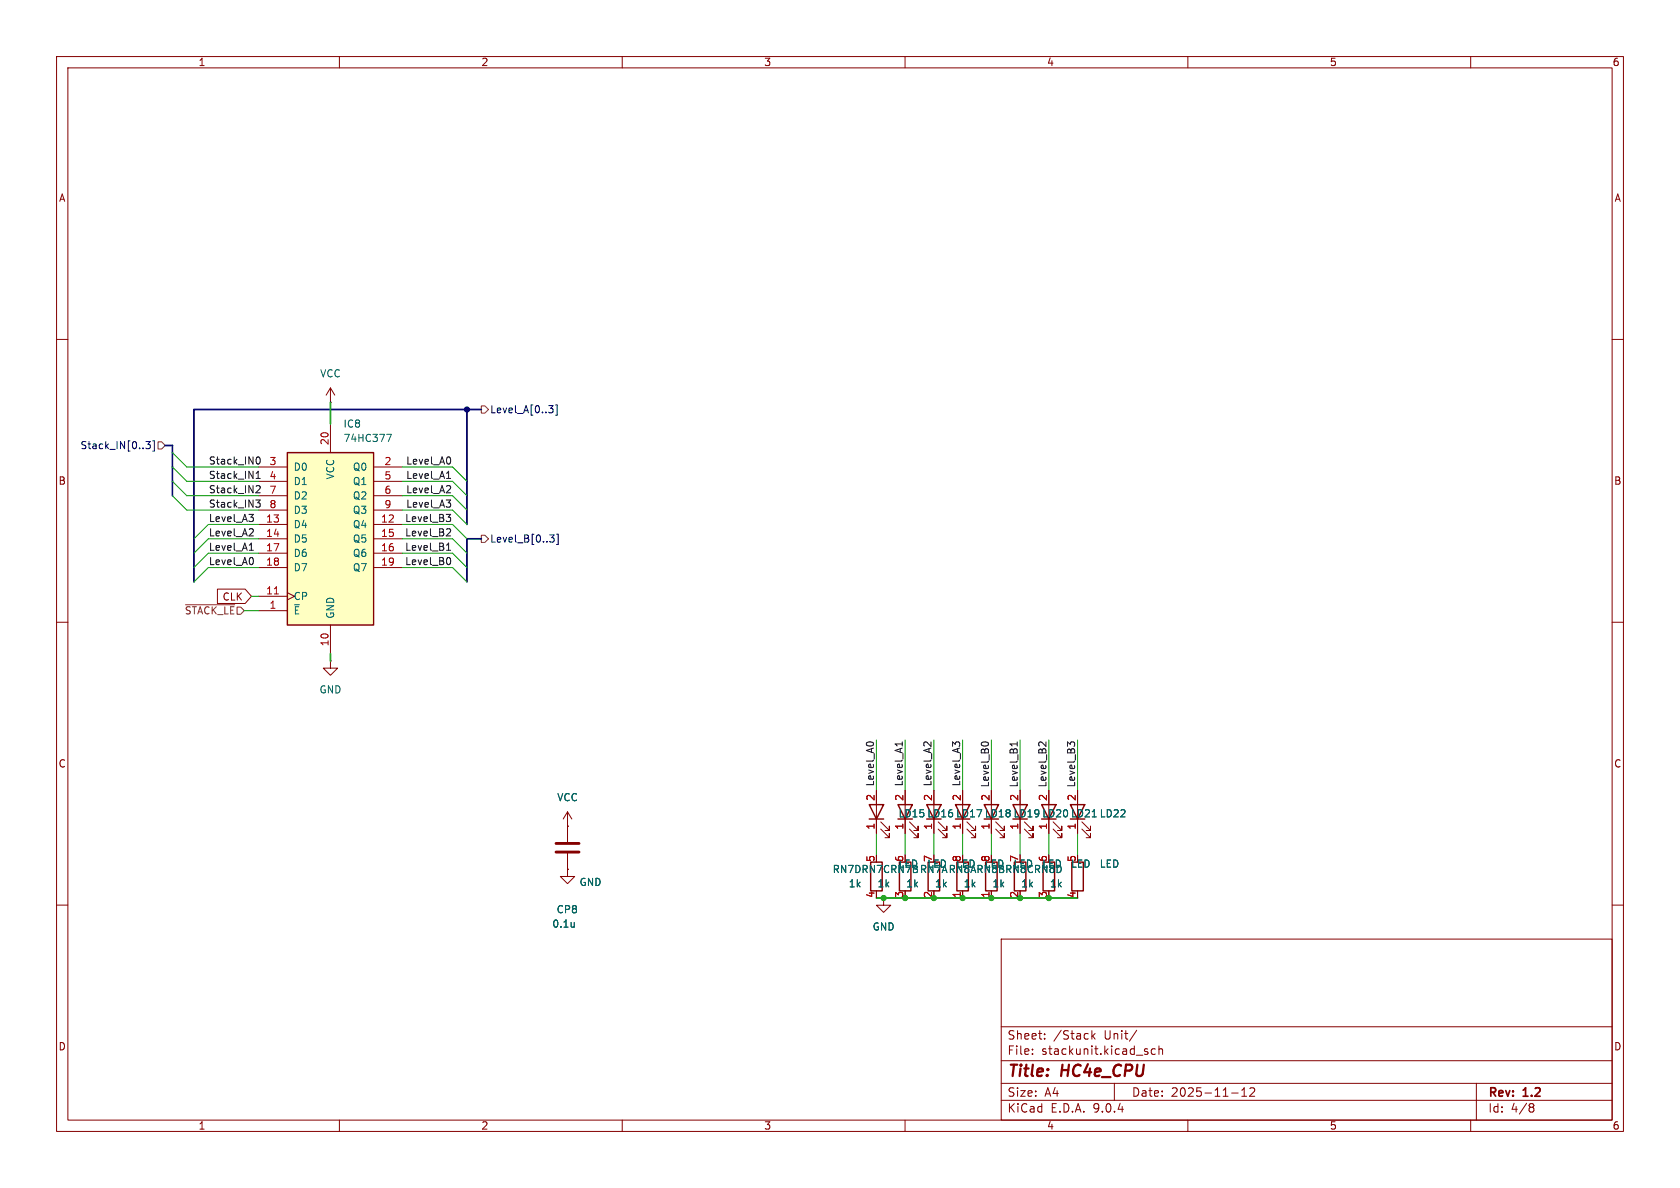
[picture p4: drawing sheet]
<svg xmlns="http://www.w3.org/2000/svg" width="297mm" height="210mm" viewBox="0 0 297 210" stroke-linecap="round" stroke-linejoin="round" font-family="sans-serif">
<g fill="none" stroke="#840000" stroke-width=".18">
<path d="M10 10h277v190h-277zM12 12h273v186h-273zM60 10v2M110 10v2M160 10v2M210 10v2M260 10v2M10 60h2M58.4 71.1h.1M58.4 68.6l.8 1.3M58.4 68.6l-.7 1.3M58.4 68.6v2.5"/>
<path d="M285 60h2M10 110h2M285 110h2M154.9 139.7v7.6M160 139.7v7.6M165.1 139.7v7.6M170.2 139.7v7.6M175.3 139.7v7.6M190.5 139.7v7.6M100.3 146.1h.1M100.3 153.7v1.2h1.3l-1.3 1.3-1.2-1.3h1.2M100.3 153.7h.1"/>
<path d="M100.3 143.5l-.7 1.3M100.3 143.5l.8 1.3M100.3 143.5v2.6M155.7 146.6l1.5 1.5v-.8v.8h-.7M155.7 145.3l1.5 1.5v-.7v.7h-.7M156.2 158.8v1.2h1.3l-1.3 1.3-1.3-1.3h1.3M156.2 158.8h.1M160.8 146.6l1.5 1.5v-.8v.8h-.8M160.8 145.3l1.5 1.5v-.7v.7h-.8M165.9 146.6l1.5 1.5v-.8v.8h-.8M165.9 145.3l1.5 1.5v-.7v.7h-.8M170.9 146.6l1.6 1.5v-.8v.8h-.8"/>
<path d="M170.9 145.3l1.6 1.5v-.7v.7h-.8M176 146.6l1.5 1.5v-.8v.8h-.7M176 145.3l1.5 1.5v-.7v.7h-.7M191.3 146.6l1.5 1.5v-.8v.8h-.8M191.3 145.3l1.5 1.5v-.7v.7h-.8M10 160h2M177 166h108v32h-108zM285 160h2M60 198v2M110 198v2M160 198v2M177 194.5h108"/>
<path d="M177 191.5h108M177 187.5h108M177 181.5h108M182.5 186.3v.1M182.5 185.5v.1M184.7 183.6v.1M184.7 182.8v.1M193 182.2v1.5M193.2 183.1l.4 .6M193.6 182.7l-.6 .6M197 191.5v3M201 182.1l-1.3 2"/>
<path d="M202.7 185.9l.3 .2-.3 .3M202.7 185.4l.2 .1M204.2 185.5l-.4-.1-.3 .3v.4l.2 .2h.5M204.9 185.5l.2-.1 .4 .1v.9M204.9 184.9v1.5M210 198v2M217.7 193.2h1.2M219.5 193.8h.9M219.5 192.7l.5-.4v1.5M221 192.4l.5-.1 .2 .1 .1 .3-.9 1.1h.9M260 198v2M261 191.5v6.5"/>
<path d="M270.6 195.1l.4 .1 .2 .2-.3 .3M270.6 195.7h.3M270.9 195.7l.2 .2 .1 .4-.2 .2-.4 .1"/>
</g>
<path d="M153.7 142.2h2.5l-1.3 2.6zM153.7 144.8h2.5M158.7 142.2h2.6l-1.3 2.6zM159 152.4h2v5.1h-2zM163.8 142.2h2.6l-1.3 2.6zM164.1 152.4h2v5.1h-2zM168.9 142.2h2.5l-1.2 2.6zM174 142.2h2.5l-1.2 2.6zM184.4 152.4h2v5.1h-2zM189.2 142.2h2.6l-1.3 2.6zM189.5 152.4h2v5.1h-2z" fill="none" stroke="#840000" stroke-width=".25"/>
<path d="M50.8 80h15.2v30.5h-15.2z" fill="#ffffc2"/>
<path d="M50.8 80h15.2v30.5h-15.2zM153.9 152.4h2.1v5.1h-2.1zM169.2 152.4h2v5.1h-2zM174.2 152.4h2.1v5.1h-2.1zM179.1 142.2h2.5l-1.3 2.6zM179.3 152.4h2.1v5.1h-2.1zM184.1 142.2h2.6l-1.3 2.6z" fill="none" stroke="#840000" stroke-width=".25"/>
<g fill="none" stroke="#840000" stroke-width=".18">
<path d="M58.4 74.9v5.1M45.7 82.6h5.1M45.7 85.1h5.1M45.7 87.6h5.1M45.7 90.2h5.1M45.7 92.7h5.1M45.7 95.3h5.1M45.7 97.8h5.1M66 82.6h5.1M66 85.1h5.1M66 87.6h5.1M66 90.2h5.1"/>
<path d="M66 92.7h5.1M66 95.3h5.1M66 97.8h5.1M38.4 104.1h4.9l1.1 1.3-1.1 1.3h-4.9zM45.7 100.3h5.1M45.7 105.4h5.1M45.7 108h5.1M50.8 104.8l1.3 .6-1.3 .6M58.4 116.8v1.3h1.3l-1.3 1.3-1.3-1.3h1.3M58.4 116.8h.1M58.4 110.5v5.1M66 100.3h5.1"/>
<path d="M154.9 139.7v2.5M160 139.7v2.5M165.1 139.7v2.5M170.2 139.7v2.5M175.3 139.7v2.5M180.3 139.7v7.6M185.4 139.7v7.6M190.5 139.7v2.5M100.3 153.7h.1M100.3 146.1h.1M100.3 146.1v2.7M100.3 150.9v2.8"/>
<path d="M154.9 144.8v2.5M156.2 158.8h.1M160 144.8v2.5M165.1 144.8v2.5M170.2 144.8v2.5M170.2 157.5v1.3M175.3 144.8v2.5M175.3 157.5v1.3M181.1 146.6l1.5 1.5v-.8v.8h-.7M181.1 145.3l1.5 1.5v-.7v.7h-.7M186.2 146.6l1.5 1.5v-.8v.8h-.8M186.2 145.3l1.5 1.5v-.7v.7h-.8"/>
<path d="M190.5 144.8v2.5"/>
</g>
<path d="M48.5 105h.7" fill="none" stroke="#a90000" stroke-width=".18"/>
<path d="M68.3 76.8h.9l-.6 1.2M101.5 163.1v.8M101.5 163.8h.1" fill="none" stroke="#006464" stroke-width=".18"/>
<path d="M98.3 149.1h4.1M98.3 150.6h4.1" fill="none" stroke="#840000" stroke-width=".51"/>
<path d="M25.8 78h.8l-.5 .5 .4 .2v.5l-.2 .1-.5-.1M27 77.9h.3v1.8h-.3M97 71.7h.8l-.4 .5 .3 .1 .1 .4-.3 .3h-.3M98.2 71.6h.3v1.8h-.3M97.2 94.6h.8l-.5 .4 .4 .2 .1 .4-.3 .2h-.3M98.4 94.4h.3v1.9h-.3" fill="none" stroke="#000084" stroke-width=".18"/>
<path d="M27.9 78.1h.7l.6 .6-.6 .7h-.7zM85.1 71.8h.6l.7 .6-.7 .6h-.6zM85.1 94.6h.6l.7 .7-.7 .6h-.6zM32.8 106.9h8.7" fill="none" stroke="#725600" stroke-width=".18"/>
<g fill="none" stroke="#0f0f0f" stroke-width=".18">
<path d="M44 94.7h.8M44 90.9h.8l-.4 .5M44.1 97.3h.7M44.7 93.6v.4M44.7 91.5v.6M44.7 98.8v.8M45.2 88.4h.8l-.4 .5 .3 .1 .1 .4-.2 .3h-.4M45.3 84.6h.7M45.3 83.7l.3-.4v1.3M45.5 85.8l.4 .1 .1 .3-.8 .9h.8M45.5 80.8h.1a.68 .68 0 0 1 .4 .6 .68 .68 0 0 1-.4 .6h-.1M78.9 88.4h.8l-.5 .5"/>
<path d="M78.9 90.9h.8l-.5 .5M78.9 87.1h.8M78.9 84.6h.8M78.9 97.3h.8M79.1 96.3l.2-.3v1.3M79.4 98.5a.79 .79 0 0 1 0 1.3M79.4 93.5l.3 .2-.1 .3-.7 .7h.8M79.4 91.4l.3 .3v.3l-.3 .2M79.6 81v.8M79.6 86v.4M79.6 89v.5M153.4 131.2h.8"/>
<path d="M159.5 131.2v.7M163.4 131.2h.5M164.6 131.2v.7M168.9 131.6l-.5-.4v.7M169 131.2h.5M173.5 131.5a.79 .79 0 0 1 1.2 0M179.8 131.2v.7M179.8 131.5h-1.2l.3 .3M184.9 131.2v.7l-.7-.7h-.3l-.3 .2M189.2 131.4l.2-.2h.3l.3 .2M189.2 131.6l-.5-.4v.7"/>
</g>
<path d="M29.2 78.7h1.3v8.9M82.5 72.4v20.3M85.1 72.4h-50.8v30.5M85.1 95.3h-2.6v7.6" fill="none" stroke="#000084" stroke-width=".3"/>
<path d="M58.4 71.1v3.8M58.4 115.6v1.2M154.9 158.8h35.6" fill="none" stroke="#009600" stroke-width=".3"/>
<g fill="none" stroke="#009600" stroke-width=".18">
<path d="M30.5 87.6l2.5 2.6h12.7M30.5 80l2.5 2.6h12.7M30.5 85.1l2.5 2.5h12.7M30.5 82.6l2.5 2.5h12.7M45.7 92.7h-8.9l-2.5 2.6M45.7 97.8h-8.9l-2.5 2.5M45.7 95.3h-8.9l-2.5 2.5M71.1 90.2h8.9l2.5 2.5M71.1 82.6h8.9l2.5 2.5M71.1 92.7h8.9l2.5 2.6M71.1 87.6h8.9l2.5 2.6M71.1 85.1h8.9l2.5 2.5"/>
<path d="M71.1 97.8h8.9l2.5 2.5M71.1 95.3h8.9l2.5 2.5M43.2 108h2.5M44.4 105.4h1.3M45.7 100.3h-8.9l-2.5 2.6M71.1 100.3h8.9l2.5 2.6M154.9 130.8v8.9M160 130.8v8.9M165.1 130.8v8.9M170.2 130.8v8.9M175.3 130.8v8.9M180.3 130.8v8.9"/>
<path d="M185.4 130.8v8.9M190.5 130.8v8.9M154.9 147.3v3.8M160 147.3v3.8M165.1 147.3v3.8M170.2 147.3v3.8M175.3 147.3v3.8M180.3 147.3v3.8M185.4 147.3v3.8M190.5 147.3v3.8"/>
</g>
<g fill="#009600" stroke="#009600" stroke-width=".18">
<circle cx="165.1" cy="158.8" r=".46"/>
<circle cx="170.2" cy="158.8" r=".46"/>
<circle cx="175.3" cy="158.8" r=".46"/>
<circle cx="185.4" cy="158.8" r=".46"/>
<circle cx="180.3" cy="158.8" r=".46"/>
<circle cx="156.2" cy="158.8" r=".46"/>
<circle cx="160" cy="158.8" r=".46"/>
</g>
<circle cx="82.5" cy="72.4" r=".46" fill="#000084" stroke="#000084" stroke-width=".18"/>
<g font-size="2.8" fill="#840000">
<text x="178" y="190.9">Title:</text>
<text x="187.7" y="190.9">HC4e_CPU</text>
</g>
<g font-size="2.1" fill="#840000">
<text x="178" y="184">Sheet:</text>
<text x="186.2" y="184">/Stack</text>
<text x="195.2" y="184">Unit/</text>
<text x="178" y="186.7">File:</text>
<text x="184.1" y="186.7">stackunit.kicad_sch</text>
<text x="178" y="196.9">KiCad</text>
<text x="178" y="194.1">Size:</text>
<text x="184.7" y="194.1">A4</text>
<text x="185.7" y="196.9">E.D.A.</text>
<text x="193.3" y="196.9">9.0.4</text>
<text x="200" y="194.1">Date:</text>
<text x="207" y="194.1">2025-11-12</text>
<text x="263" y="194.3">Rev:</text>
<text x="263" y="196.9">Id:</text>
<text x="267.1" y="196.9">4/8</text>
<text x="269.4" y="194.3">1.2</text>
</g>
<g font-size="1.8" fill="#840000">
<text x="35" y="11.9">1</text>
<text x="85" y="11.9">2</text>
<text x="135" y="11.9">3</text>
<text x="185" y="11.9">4</text>
<text x="235" y="11.9">5</text>
<text x="285" y="11.9">6</text>
<text x="10.3" y="35.9">A</text>
<text x="285.3" y="35.9">A</text>
<text x="10.3" y="85.9">B</text>
<text x="285.3" y="85.9">B</text>
<text x="39.2" y="106.4">CLK</text>
<text x="10.3" y="135.9">C</text>
<text x="285.3" y="135.9">C</text>
<text x="10.3" y="185.9">D</text>
<text x="285.3" y="185.9">D</text>
<text x="35" y="199.9">1</text>
<text x="85" y="199.9">2</text>
<text x="135" y="199.9">3</text>
<text x="185" y="199.9">4</text>
<text x="235" y="199.9">5</text>
<text x="285" y="199.9">6</text>
</g>
<g font-size="1.8" fill="#006464">
<text x="56.5" y="66.9">VCC</text>
<text x="60.6" y="75.8">IC8</text>
<text x="51.8" y="83.4">D0</text>
<text x="60.6" y="78.3">74HC377</text>
<text x="62.3" y="83.4">Q0</text>
<text x="51.8" y="86">D1</text>
<text x="51.8" y="88.5">D2</text>
<text x="59.3" y="84.9" transform="rotate(-90 59.3 84.9)">VCC</text>
<text x="62.3" y="86">Q1</text>
<text x="62.3" y="88.5">Q2</text>
<text x="51.8" y="91">D3</text>
<text x="51.8" y="93.6">D4</text>
<text x="62.3" y="91">Q3</text>
<text x="62.3" y="93.6">Q4</text>
<text x="51.8" y="96.1">D5</text>
<text x="51.8" y="98.7">D6</text>
<text x="51.8" y="101.2">D7</text>
<text x="62.3" y="96.1">Q5</text>
<text x="62.3" y="98.7">Q6</text>
<text x="62.3" y="101.2">Q7</text>
<text x="51.8" y="106.3">CP</text>
<text x="51.8" y="108.8">~{E}</text>
<text x="59.3" y="109.5" transform="rotate(-90 59.3 109.5)">GND</text>
<text x="56.4" y="122.8">GND</text>
<text x="98.4" y="141.8">VCC</text>
<text x="158.8" y="144.7">LD15 LD16 LD17 LD18 LD19 LD20 LD21 LD22</text>
<text x="147.1" y="154.5">RN7DRN7CRN7B RN7A RN8ARN8B RN8CRN8D</text>
<text x="158.8" y="153.6">LED</text>
<text x="163.8" y="153.6">LED</text>
<text x="168.9" y="153.6">LED</text>
<text x="174" y="153.6">LED</text>
<text x="179.1" y="153.6">LED</text>
<text x="184.2" y="153.6">LED</text>
<text x="189.2" y="153.6">LED</text>
<text x="194.3" y="153.6">LED</text>
<text x="98.3" y="161.6">CP8</text>
<text x="102.4" y="156.8">GND</text>
<text x="149.9" y="157.1">1k</text>
<text x="155" y="157.1">1k</text>
<text x="160.1" y="157.1">1k</text>
<text x="165.2" y="157.1">1k</text>
<text x="170.3" y="157.1">1k</text>
<text x="175.3" y="157.1">1k</text>
<text x="180.4" y="157.1">1k</text>
<text x="185.5" y="157.1">1k</text>
<text x="97.5" y="164.2">0.1u</text>
<text x="154.2" y="164.7">GND</text>
</g>
<g font-size="1.8" fill="#000084">
<text x="86.6" y="73.3">Level_A[0..3]</text>
<text x="14.1" y="79.6">Stack_IN[0..3]</text>
<text x="86.6" y="96.1">Level_B[0..3]</text>
</g>
<g font-size="1.8" fill="#0f0f0f">
<text x="36.8" y="82.2">Stack_IN0</text>
<text x="71.7" y="82.2">Level_A0</text>
<text x="36.8" y="84.7">Stack_IN1</text>
<text x="36.8" y="89.8">Stack_IN3</text>
<text x="36.8" y="87.3">Stack_IN2</text>
<text x="71.7" y="89.8">Level_A3</text>
<text x="71.7" y="87.3">Level_A2</text>
<text x="71.7" y="84.7">Level_A1</text>
<text x="36.8" y="94.9">Level_A2</text>
<text x="36.8" y="92.4">Level_A3</text>
<text x="71.5" y="94.9">Level_B2</text>
<text x="71.5" y="92.4">Level_B3</text>
<text x="36.8" y="97.4">Level_A1</text>
<text x="36.8" y="100">Level_A0</text>
<text x="71.5" y="97.4">Level_B1</text>
<text x="71.5" y="100">Level_B0</text>
<text x="154.6" y="139.1" transform="rotate(-90 154.6 139.1)">Level_A0</text>
<text x="159.7" y="139.1" transform="rotate(-90 159.7 139.1)">Level_A1</text>
<text x="164.8" y="139.1" transform="rotate(-90 164.8 139.1)">Level_A2</text>
<text x="169.8" y="139.1" transform="rotate(-90 169.8 139.1)">Level_A3</text>
<text x="174.9" y="139.3" transform="rotate(-90 174.9 139.3)">Level_B0</text>
<text x="180" y="139.3" transform="rotate(-90 180 139.3)">Level_B1</text>
<text x="185.1" y="139.3" transform="rotate(-90 185.1 139.3)">Level_B2</text>
<text x="190.2" y="139.3" transform="rotate(-90 190.2 139.3)">Level_B3</text>
</g>
<g font-size="1.8" fill="#a90000">
<text x="47.6" y="82.3">3</text>
<text x="58.2" y="78.8" transform="rotate(-90 58.2 78.8)">20</text>
<text x="67.9" y="82.3">2</text>
<text x="47.6" y="84.8">4</text>
<text x="47.6" y="87.4">7</text>
<text x="47.6" y="89.9">8</text>
<text x="67.9" y="84.8">5</text>
<text x="67.9" y="87.4">6</text>
<text x="67.9" y="89.9">9</text>
<text x="46.9" y="92.5">13</text>
<text x="46.9" y="95">14</text>
<text x="67.3" y="92.5">12</text>
<text x="67.3" y="95">15</text>
<text x="46.9" y="97.5">17</text>
<text x="46.9" y="100.1">18</text>
<text x="67.3" y="97.5">16</text>
<text x="67.3" y="100.1">19</text>
<text x="46.9" y="105.2">11</text>
<text x="47.6" y="107.7">1</text>
<text x="58.2" y="114.3" transform="rotate(-90 58.2 114.3)">10</text>
<text x="154.7" y="141.7" transform="rotate(-90 154.7 141.7)">2</text>
<text x="159.8" y="141.7" transform="rotate(-90 159.8 141.7)">2</text>
<text x="164.8" y="141.7" transform="rotate(-90 164.8 141.7)">2</text>
<text x="169.9" y="141.7" transform="rotate(-90 169.9 141.7)">2</text>
<text x="175" y="141.7" transform="rotate(-90 175 141.7)">2</text>
<text x="180.1" y="141.7" transform="rotate(-90 180.1 141.7)">2</text>
<text x="185.2" y="141.7" transform="rotate(-90 185.2 141.7)">2</text>
<text x="190.2" y="141.7" transform="rotate(-90 190.2 141.7)">2</text>
<text x="154.7" y="146.8" transform="rotate(-90 154.7 146.8)">1</text>
<text x="159.8" y="146.8" transform="rotate(-90 159.8 146.8)">1</text>
<text x="164.8" y="146.8" transform="rotate(-90 164.8 146.8)">1</text>
<text x="169.9" y="146.8" transform="rotate(-90 169.9 146.8)">1</text>
<text x="175" y="146.8" transform="rotate(-90 175 146.8)">1</text>
<text x="180.1" y="146.8" transform="rotate(-90 180.1 146.8)">1</text>
<text x="185.2" y="146.8" transform="rotate(-90 185.2 146.8)">1</text>
<text x="190.2" y="146.8" transform="rotate(-90 190.2 146.8)">1</text>
<text x="154.7" y="152.5" transform="rotate(-90 154.7 152.5)">5</text>
<text x="159.8" y="152.5" transform="rotate(-90 159.8 152.5)">6</text>
<text x="164.8" y="152.5" transform="rotate(-90 164.8 152.5)">7</text>
<text x="169.9" y="152.5" transform="rotate(-90 169.9 152.5)">8</text>
<text x="175" y="152.5" transform="rotate(-90 175 152.5)">8</text>
<text x="180.1" y="152.5" transform="rotate(-90 180.1 152.5)">7</text>
<text x="185.2" y="152.5" transform="rotate(-90 185.2 152.5)">6</text>
<text x="190.2" y="152.5" transform="rotate(-90 190.2 152.5)">5</text>
<text x="154.7" y="158.8" transform="rotate(-90 154.7 158.8)">4</text>
<text x="159.8" y="158.8" transform="rotate(-90 159.8 158.8)">3</text>
<text x="164.8" y="158.8" transform="rotate(-90 164.8 158.8)">2</text>
<text x="169.9" y="158.8" transform="rotate(-90 169.9 158.8)">1</text>
<text x="175" y="158.8" transform="rotate(-90 175 158.8)">1</text>
<text x="180.1" y="158.8" transform="rotate(-90 180.1 158.8)">2</text>
<text x="185.2" y="158.8" transform="rotate(-90 185.2 158.8)">3</text>
<text x="190.2" y="158.8" transform="rotate(-90 190.2 158.8)">4</text>
</g>
<text font-size="1.8" fill="#725600" x="32.6" y="108.8">~{STACK_LE}</text>
</svg>
